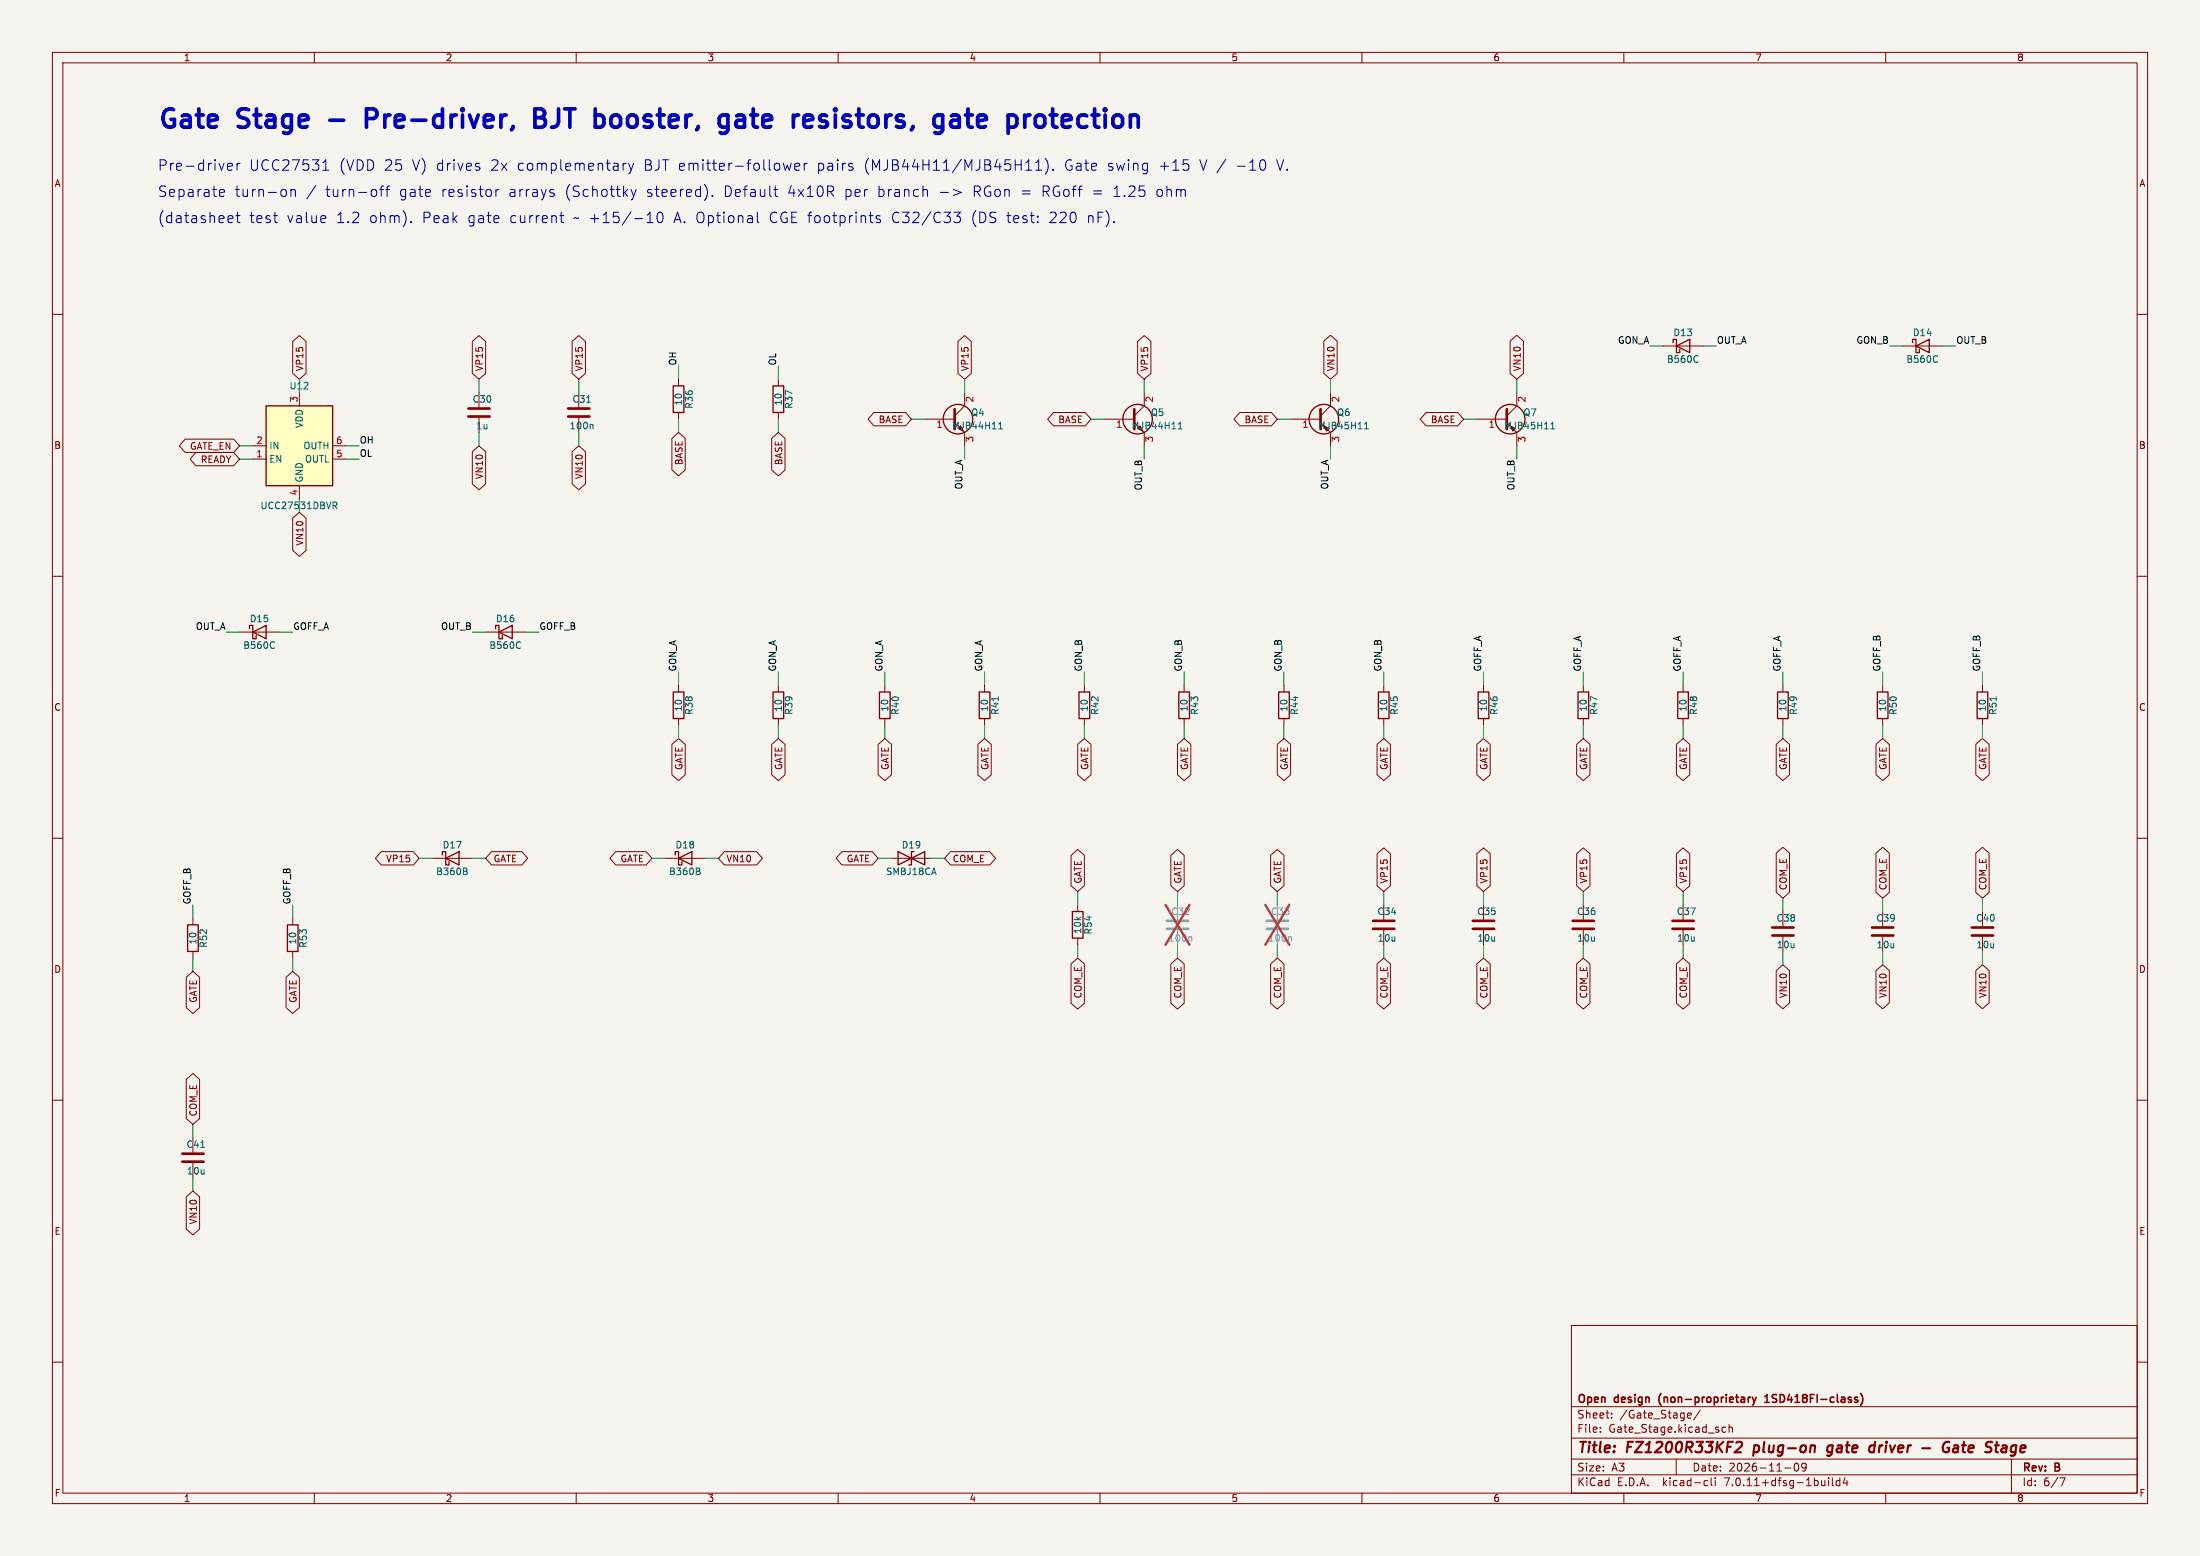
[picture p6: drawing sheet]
<svg xmlns="http://www.w3.org/2000/svg" width="420mm" height="297mm" viewBox="0 0 420 297" stroke-linecap="round" stroke-linejoin="round" font-family="sans-serif">
<path d="M0 0h420v297h-420z" fill="#f5f4ef" stroke="#f5f4ef" stroke-width=".19"/>
<g fill="none" stroke="#840000" stroke-width=".19">
<path d="M10 10h400v277h-400zM12 12h396v273h-396zM60 10v2M110 10v2M160 10v2M210 10v2M260 10v2M310 10v2M360 10v2M10 60h2M408 60h2M55.9 65.2l1.2-1.1 1.3 1.1v6.1l-1.3 1.1-1.2-1.1z"/>
<path d="M57.1 74.9v2.6M90.2 65.2l1.2-1.1 1.3 1.1v6.1l-1.3 1.1-1.2-1.1zM91.4 74.9v2.8M91.4 79.8v2.8M109.2 65.2l1.3-1.1 1.3 1.1v6.1l-1.3 1.1-1.3-1.1zM110.5 74.9v2.8M110.5 79.8v2.8M129.5 72.4v1.3M129.5 78.7v1.3M148.6 72.4v1.3M148.6 78.7v1.3M166.8 78.7h6.1l1.1 1.3-1.1 1.3h-6.1l-1.1-1.3z"/>
<path d="M182.9 65.2l1.2-1.1 1.3 1.1v6.1l-1.3 1.1-1.2-1.1zM184.1 74.9v2.6l-1.9 1.9M201.1 78.7h6.1l1.1 1.3-1.1 1.3h-6.1l-1.1-1.3zM217.2 65.2l1.2-1.1 1.3 1.1v6.1l-1.3 1.1-1.2-1.1zM218.4 74.9v2.6l-1.9 1.9M236.7 78.7h6l1.1 1.3-1.1 1.3h-6l-1.1-1.3zM252.7 65.1l1.3-1.1 1.3 1.1v6.2l-1.3 1.1-1.3-1.1zM254 74.9v2.6l-1.9 1.9M272.2 78.7h6.1l1.1 1.3-1.1 1.3h-6.1l-1.1-1.3zM288.3 65.1l1.3-1.1 1.2 1.1v6.2l-1.2 1.1-1.3-1.1zM289.6 74.9v2.6l-1.9 1.9M317.5 66h7.6"/>
<path d="M363.2 66h7.6M35.4 83.8h9.2l1.1 1.3-1.1 1.3h-9.2l-1.2-1.3zM37.4 86.4h7.2l1.1 1.2-1.1 1.3h-7.2l-1.1-1.3zM48.3 87.6h2.5M48.3 85.1h2.5M55.9 98.9l1.2-1.1 1.3 1.1v6.2l-1.3 1.1-1.2-1.1zM57.1 92.7v2.6M63.5 87.6h2.5M63.5 85.1h2.5M90.2 86.2l1.2-1.1 1.3 1.1v6.2l-1.3 1.1-1.2-1.1zM109.2 86.2l1.3-1.1 1.3 1.1v6.2l-1.3 1.1-1.3-1.1zM128.3 83.7l1.2-1.1 1.3 1.1v6l-1.3 1.1-1.2-1.1z"/>
<path d="M147.3 83.7l1.3-1.1 1.3 1.1v6l-1.3 1.1-1.3-1.1zM176.5 80h5.7M184.1 82.6v2.5M210.8 80h5.7M218.4 82.6v2.5M246.4 80h5.7M254 82.6v2.5M281.9 80h5.8M289.6 82.6v2.5M10 110h2M408 110h2M45.7 120.7h7.6"/>
<path d="M92.7 120.7h7.6M129.5 130.8v1.3M129.5 137.2v1.2M148.6 130.8v1.3M148.6 137.2v1.2M168.9 130.8v1.3M168.9 137.2v1.2M188 130.8v1.3M188 137.2v1.2M207 130.8v1.3M207 137.2v1.2M226.1 130.8v1.3"/>
<path d="M226.1 137.2v1.2M245.1 130.8v1.3M245.1 137.2v1.2M264.2 130.8v1.3M264.2 137.2v1.2M283.2 130.8v1.3M283.2 137.2v1.2M302.3 130.8v1.3M302.3 137.2v1.2M321.3 130.8v1.3M321.3 137.2v1.2M340.4 130.8v1.3"/>
<path d="M340.4 137.2v1.2M359.4 130.8v1.3M359.4 137.2v1.2M378.5 130.8v1.3M378.5 137.2v1.2M10 160h2M128.3 142.1l1.2-1.1 1.3 1.1v5.8l-1.3 1.1-1.2-1.1zM147.3 142.1l1.3-1.1 1.3 1.1v5.8l-1.3 1.1-1.3-1.1zM167.6 142.1l1.3-1.1 1.3 1.1v5.8l-1.3 1.1-1.3-1.1zM186.7 142.1l1.3-1.1 1.2 1.1v5.8l-1.2 1.1-1.3-1.1zM205.7 142.1l1.3-1.1 1.3 1.1v5.8l-1.3 1.1-1.3-1.1zM224.8 142.1l1.3-1.1 1.2 1.1v5.8l-1.2 1.1-1.3-1.1z"/>
<path d="M243.8 142.1l1.3-1.1 1.3 1.1v5.8l-1.3 1.1-1.3-1.1zM262.9 142.1l1.3-1.1 1.2 1.1v5.8l-1.2 1.1-1.3-1.1zM281.9 142.1l1.3-1.1 1.3 1.1v5.8l-1.3 1.1-1.3-1.1zM301 142.1l1.3-1.1 1.2 1.1v5.8l-1.2 1.1-1.3-1.1zM320 142.1l1.3-1.1 1.3 1.1v5.8l-1.3 1.1-1.3-1.1zM339.1 142.1l1.3-1.1 1.2 1.1v5.8l-1.2 1.1-1.3-1.1zM358.1 142.1l1.3-1.1 1.3 1.1v5.8l-1.3 1.1-1.3-1.1zM377.2 142.1l1.3-1.1 1.2 1.1v5.8l-1.2 1.1-1.3-1.1zM408 160h2M36.8 175.3v1.2M55.9 175.3v1.2M72.8 162.6h6.1l1.1 1.2-1.1 1.3h-6.1l-1.1-1.3z"/>
<path d="M82.5 163.8h7.7M93.8 162.6h5.8l1.1 1.2-1.1 1.3h-5.8l-1.1-1.3zM117.5 162.6h5.8l1.2 1.2-1.2 1.3h-5.8l-1.1-1.3zM127 163.8h7.6M138.3 162.6h6.1l1.2 1.2-1.2 1.3h-6.1l-1.1-1.3zM160.7 162.6h5.8l1.1 1.2-1.1 1.3h-5.8l-1.1-1.3zM170.2 163.8h7.6M181.5 162.6h7.5l1.1 1.2-1.1 1.3h-7.5l-1.2-1.3zM204.5 163.3l1.2-1.2 1.3 1.2v5.8l-1.3 1.1-1.2-1.1zM205.7 172.7v1.3M205.7 179.1v1.2M223.5 163.3l1.3-1.2 1.3 1.2v5.8l-1.3 1.1-1.3-1.1z"/>
<path d="M242.6 163.3l1.2-1.2 1.3 1.2v5.8l-1.3 1.1-1.2-1.1zM262.9 163l1.3-1.2 1.2 1.2v6.1l-1.2 1.1-1.3-1.1zM264.2 172.7v2.8M264.2 177.5v2.8M281.9 163l1.3-1.2 1.3 1.2v6.1l-1.3 1.1-1.3-1.1zM283.2 172.7v2.8M283.2 177.5v2.8M301 163l1.3-1.2 1.2 1.2v6.1l-1.2 1.1-1.3-1.1zM302.3 172.7v2.8M302.3 177.5v2.8M320 163l1.3-1.2 1.3 1.2v6.1l-1.3 1.1-1.3-1.1zM321.3 172.7v2.8"/>
<path d="M321.3 177.5v2.8M339.1 162.8l1.3-1.1 1.2 1.1v7.5l-1.2 1.2-1.3-1.2zM340.4 174v2.8M340.4 178.8v2.8M358.1 162.8l1.3-1.1 1.3 1.1v7.5l-1.3 1.2-1.3-1.2zM359.4 174v2.8M359.4 178.8v2.8M377.2 162.8l1.3-1.1 1.2 1.1v7.5l-1.2 1.2-1.3-1.2zM378.5 174v2.8M378.5 178.8v2.8M35.6 186.5l1.2-1.1 1.3 1.1v5.8l-1.3 1.2-1.2-1.2zM36.8 181.6v1.3"/>
<path d="M54.6 186.5l1.3-1.1 1.3 1.1v5.8l-1.3 1.2-1.3-1.2zM55.9 181.6v1.3M204.5 184l1.2-1.1 1.3 1.1v7.5l-1.3 1.1-1.2-1.1zM223.5 184l1.3-1.1 1.3 1.1v7.5l-1.3 1.1-1.3-1.1zM242.6 184l1.2-1.1 1.3 1.1v7.5l-1.3 1.1-1.2-1.1zM262.9 184l1.3-1.1 1.2 1.1v7.5l-1.2 1.1-1.3-1.1zM281.9 184l1.3-1.1 1.3 1.1v7.5l-1.3 1.1-1.3-1.1zM301 184l1.3-1.1 1.2 1.1v7.5l-1.2 1.1-1.3-1.1zM320 184l1.3-1.1 1.3 1.1v7.5l-1.3 1.1-1.3-1.1zM339.1 185.3l1.3-1.1 1.2 1.1v6.1l-1.2 1.1-1.3-1.1zM358.1 185.3l1.3-1.1 1.3 1.1v6.1l-1.3 1.1-1.3-1.1zM377.2 185.3l1.3-1.1 1.2 1.1v6.1l-1.2 1.1-1.3-1.1z"/>
<path d="M10 210h2M35.6 206l1.2-1.1 1.3 1.1v7.5l-1.3 1.1-1.2-1.1zM36.8 217.2v2.8M408 210h2M35.6 228.4l1.2-1.1 1.3 1.1v6.2l-1.3 1.1-1.2-1.1zM36.8 222v2.8M10 260h2M300 253h108v32h-108zM408 260h2M300 278.5h108M300 274.5h108M300 268.5h108"/>
<path d="M305.5 273.2v.2M305.5 272.5v.1M307.7 270.5v.2M307.7 269.8v.1M320 278.5v3M322.2 270.6h.6M322.2 269.8l.5-.1 .2 .3-.7 .2M324.6 269.1l-1.3 1.9M329.4 272.5l-.4-.1-.3 .3 .2 .6h.5M330.1 272.5l.2-.1 .4 .1v.9M330.1 271.9v1.5M342.7 279.4a.81 .81 0 0 0 .3 1.4l.2-.2 .2-.4-.2-.8"/>
<path d="M344 279.4l-.1 .5 .2 .2 .4 .1 .3-.3M344.7 279.4a.99 .99 0 0 1-.3 1.4h-.3M384 278.5v6.5M60 285v2M110 285v2M160 285v2M210 285v2M260 285v2M300 281.5h108M310 285v2M325.6 282.6l.4 .1M326 283.5l-.4 .1"/>
<path d="M326.7 282.1v1.3l.2 .2M327.4 282.1v.1M327.4 282.6v1M340.7 280.2h1.2M349.1 282.1v.1M349.1 282.6v1M349.8 282.1v1.3l.2 .2M351.2 282.7l-.4-.1-.3 .3 .2 .6h.5M351.2 282.1v1.5M352.2 282l-.3 1.1h.9M352.6 282.6v1M360 285v2"/>
<path d="M393.2 282.1h1l-.6 1.5"/>
</g>
<g fill="none" stroke="#840000" stroke-width=".4">
<path d="M331.6 275.3l.7-.1 .2 .2 .1 .4-.2 .3-1.3 1.1h1.3M334.9 275.9l-.2 2M349.7 277.5a.6 .6 0 0 1-.9 .3M349.7 275.9a.66 .66 0 0 0-.8 .4l-.1 .5 .2 .3h.7M357.3 275.9l.6 .1M357.7 277.1l-.6 .1M358 275.2l-.3 2M367 276.4h1.5M372.1 275.3a.86 .86 0 0 0-1.2 .8M373 276h.8l-.1 1.2M373.8 276.3l-.7 .1a.4 .4 0 0 0-.3 .4 .4 .4 0 0 0 .2 .4l.7-.1M382.1 277.1h.9"/>
<path d="M382.3 276h.7v1.2M383.1 276.3l-.9 .2"/>
</g>
<path d="M334.5 266.7l.4 1M334.9 267.7l-.4 .5M335.3 266.7l-.4 1M336.9 267.7h.9M336.9 266.6l.4-.4v1.5M355.2 266a1.72 1.72 0 0 1 0 2.3" fill="none" stroke="#840000" stroke-width=".3"/>
<g fill="none" stroke="#840000" stroke-width=".25">
<path d="M50.8 77.5h12.7v15.2h-12.7zM128.5 73.7h2.1v5h-2.1zM147.6 73.7h2v5h-2zM319.4 65.4v-.6h.6v2.5h.7v-.6M320 66l2.6-1.2v2.5zM365.1 65.4v-.6h.7v2.5h.6v-.6M365.8 66l2.5-1.2v2.5zM47.6 120v-.6h.7v2.5h.6v-.6M48.3 120.7l2.5-1.3v2.5zM94.6 120v-.6h.6v2.5h.7v-.6M95.2 120.7l2.6-1.3v2.5zM128.5 132.1h2.1v5.1h-2.1z"/>
<path d="M147.6 132.1h2v5.1h-2zM167.9 132.1h2v5.1h-2zM186.9 132.1h2.1v5.1h-2.1zM206 132.1h2v5.1h-2zM225 132.1h2.1v5.1h-2.1zM244.1 132.1h2v5.1h-2zM263.1 132.1h2.1v5.1h-2.1zM282.2 132.1h2v5.1h-2zM301.2 132.1h2.1v5.1h-2.1zM320.3 132.1h2v5.1h-2zM339.3 132.1h2.1v5.1h-2.1zM358.4 132.1h2v5.1h-2z"/>
<path d="M377.4 132.1h2.1v5.1h-2.1zM35.8 176.5h2v5.1h-2zM54.9 176.5h2v5.1h-2zM84.5 163.2v-.6h.6v2.5h.6v-.6M85.1 163.8l2.5-1.2v2.5zM128.9 163.2v-.6h.6v2.5h.7v-.6M129.5 163.8l2.6-1.2v2.5zM171.4 162.6v2.5l5.1-2.5v2.5zM174.5 162.6h-.5v2.5h-.5M204.7 174h2.1v5.1h-2.1z"/>
<circle cx="182.9" cy="80" r="2.82"/>
<circle cx="217.2" cy="80" r="2.82"/>
<circle cx="252.7" cy="80" r="2.82"/>
<circle cx="288.3" cy="80" r="2.82"/>
</g>
<g fill="none" stroke="#840000" stroke-width=".51">
<path d="M89.4 79.5h4.1M89.4 78h4.1M108.5 79.5h4M108.5 78h4M182.2 78.1v3.8M216.5 78.1v3.8M252.1 78.1v3.8M287.7 78.1v3.8M262.1 177.3h4.1M262.1 175.8h4.1M281.2 177.3h4M281.2 175.8h4"/>
<path d="M300.2 177.3h4.1M300.2 175.8h4.1M319.3 177.3h4M319.3 175.8h4M338.3 178.6h4.1M338.3 177h4.1M357.4 178.6h4M357.4 177h4M376.4 178.6h4.1M376.4 177h4.1M34.8 221.7h4.1M34.8 220.2h4.1"/>
</g>
<path d="M222.8 177.3h4M222.8 175.8h4M241.8 177.3h4.1M241.8 175.8h4.1" fill="none" stroke="#9c9b98" stroke-width=".51"/>
<path d="M224.8 172.7v2.8M224.8 177.5v2.8M243.8 172.7v2.8M243.8 177.5v2.8" fill="none" stroke="#9c9b98" stroke-width=".19"/>
<path d="M227.3 178.8l.2 .2v.6M246.4 178.8l.2 .2v.6" fill="none" stroke="#939391" stroke-width=".19"/>
<path d="M222.5 172.7l4.6 7.6M227.1 172.7l-4.6 7.6M241.6 172.7l4.5 7.6M246.1 172.7l-4.5 7.6" fill="none" stroke="#eb3a3d" stroke-width=".46"/>
<g fill="none" stroke="#006464" stroke-width=".19">
<path d="M112 76.8h.7M323.9 67.9l.3 .1M324.2 69l-.3 .2M369.6 67.9l.3 .1M369.9 69l-.3 .2M63.6 95.8h.5l.2 .3-.1 .3-.6 .1M63.9 96.5l.4 .6M113 81l.2 .2v.7M190.7 81.9h.7M190.7 81l.3-.4v1.3M224.9 81.9h.8M224.9 81l.4-.4v1.3"/>
<path d="M260.5 81.9h.7M260.5 81l.4-.4v1.3M296.1 81.9h.7M296.1 81l.3-.4v1.3M52.1 122.5l.3 .1M52.4 123.6l-.3 .2M99.1 122.5l.3 .1M99.4 123.6l-.3 .2M190.6 133v.7M381.1 133v.7M88.9 166.3l.3 .2-.1 .3-.1 .1M89 165.7l.1 .2-.1 .3"/>
<path d="M133.3 166.3l.4 .2-.1 .3-.2 .1M133.5 165.7l.1 .2-.1 .3M38.3 219h.8"/>
</g>
<path d="M50.8 77.5h12.7v15.2h-12.7z" fill="#ffffc2" stroke="#ffffc2" stroke-width=".19"/>
<g fill="none" stroke="#0000c2" stroke-width=".7">
<path d="M71.6 21l-.3-.2h-1.3v3.5M71.6 22.5l-.3 .1h-1.3M102.1 20.8h1.2a.85 .85 0 0 1 .7 .8 .85 .85 0 0 1-.7 .9 .93 .93 0 0 1 .9 .8 .93 .93 0 0 1-.7 1h-1.4zM102.1 22.5h1.2M117 24.1l.3 .2h.5l.3-.2M117 22.1l.3-.1h.5l.3 .1M140.6 22.1l.4-.1h.6l.4 .1 .1 .4v1.8M142.1 22.8l-.3 .2h-.8a.69 .69 0 0 0-.6 .6 .69 .69 0 0 0 .6 .7h.8l.3-.2M157.8 22.1l-.3-.1h-.5l-.4 .1-.1 .4 .1 .5 1.2 .3 .2 .3-.2 .5-.3 .2h-.7l-.3-.2M184.3 22h1.3M184.8 20.8v3l.2 .3 .6 .2M187.1 22l-.3 .1-.2 .4v1.3l.2 .3 .3 .2"/>
<path d="M188.3 22.8l-1.7 .3M200.5 22h1.3M201 20.8v3l.1 .3 .7 .2"/>
</g>
<g fill="none" stroke="#0000c2" stroke-width=".19">
<path d="M42 37.4l.2 .1 .6-.1M42 36.3l.6-.1 .2 .1 .1 .3-1 .2M43.4 31.8l1-.2-.1-.3-.6-.1-.3 .3 .1 .9h.8M45.2 31.2v1.3M45.8 31.2l-.4 .1-.2 .2M54.3 36.2l.4 .3v.6l-.4 .4M55.5 36.4a.5 .5 0 0 1 .9 0v1.1M55.5 36.2v1.3M60.3 35.4l-1.7 2.6M61.6 32.5h1.2M61.6 31.1l.6-.6v2M71.8 36.4v.9"/>
<path d="M72.5 36.2h.7M73.2 35.5l-.3 .1-.1 .2v1.7M73.6 36.2h.8M74.4 35.5l-.4 .1-.1 .2v1.7M94.7 36.2v1.3M95.2 36.2l-.3 .1-.2 .2M105.7 36.9v.5M119 31.2v1.3M119.5 31.2l-.4 .1-.1 .2M120 31.2l.5 1.3M120.5 36.2l.5 1.3M120.5 32.5l-.2 .5-.3 .2"/>
<path d="M121 37.5l-.2 .5-.3 .2M121 31.2l-.5 1.3M121.4 36.2l-.4 1.3M136 37.3v.2M147.7 36.2h.8M148.1 37.4l.4 .1M149.5 31.2l.4 1.3 .4-1 .4 1 .4-1.3M151.7 31.8l1-.2-.1-.3-.6-.1-.3 .3 .1 .9h.8M153.5 31.2v1.3M154.1 31.2l-.4 .1-.2 .2M179.5 36.7h1.6M182 36.2l1.5 .5-1.5 .6"/>
<path d="M197.7 32.5h1.2M197.7 31.1l.6-.6v2M199.5 30.2a2.29 2.29 0 0 1 0 3.1M201.1 32.3v.2M241.4 30.7a1.68 1.68 0 0 1 0 1.6M43.8 41.2l.6 .1 .1 .3-1 .2M44.4 42.4l-.6 .1M45.1 41.2h.7M45.3 40.5v1.7l.1 .2 .4 .1M52.2 41.2h.8M52.8 42.5h.2M78.5 42.3l.1 .1-.1 .1"/>
<path d="M78.5 42.3v.2M106.9 41.2h.7M107.1 40.5v1.7l.1 .2 .4 .1M123.5 42.5h1.2M123.5 41.1l.6-.6v2M125.7 40.6a.48 .48 0 0 1 .8 .3 1.03 1.03 0 0 1-.6 1.6 1.33 1.33 0 0 1-.2-1.9zM144.6 40.5v1.7l.3 .3M168 41.3l-.5-.1-.3 .3 .1 .2 .7 .2v.5h-.8M182.1 40.5h1.2l-.6 .8a.54 .54 0 0 1 .6 .3v.5l-.2 .3-.7 .1"/>
</g>
<g fill="none" stroke="#009600" stroke-width=".19">
<path d="M57.1 72.4v2.5M91.4 72.4v2.5M110.5 72.4v2.5M129.5 69.9v2.5M148.6 69.9v2.5M184.1 72.4v2.5M218.4 72.4v2.5M254 72.4v2.5M289.6 72.4v2.5M315 66h2.5M325.1 66h2.6M360.7 66h2.5"/>
<path d="M370.8 66h2.6M45.7 85.1h2.6M45.7 87.6h2.6M57.1 95.3v2.5M66 85.1h2.6M66 87.6h2.6M91.4 82.6v2.5M110.5 82.6v2.5M129.5 80v2.6M148.6 80v2.6M174 80h2.5M184.1 85.1v2.5"/>
<path d="M208.3 80h2.5M218.4 85.1v2.5M243.8 80h2.6M254 85.1v2.5M279.4 80h2.5M289.6 85.1v2.5M43.2 120.7h2.5M53.3 120.7h2.6M90.2 120.7h2.5M100.3 120.7h2.6M129.5 128.3v2.5M129.5 138.4v2.6"/>
<path d="M148.6 128.3v2.5M148.6 138.4v2.6M168.9 128.3v2.5M168.9 138.4v2.6M188 128.3v2.5M188 138.4v2.6M207 128.3v2.5M207 138.4v2.6M226.1 128.3v2.5M226.1 138.4v2.6M245.1 128.3v2.5M245.1 138.4v2.6"/>
<path d="M264.2 128.3v2.5M264.2 138.4v2.6M283.2 128.3v2.5M283.2 138.4v2.6M302.3 128.3v2.5M302.3 138.4v2.6M321.3 128.3v2.5M321.3 138.4v2.6M340.4 128.3v2.5M340.4 138.4v2.6M359.4 128.3v2.5M359.4 138.4v2.6"/>
<path d="M378.5 128.3v2.5M378.5 138.4v2.6M36.8 172.7v2.6M55.9 172.7v2.6M80 163.8h2.5M90.2 163.8h2.5M124.5 163.8h2.5M134.6 163.8h2.6M167.6 163.8h2.6M177.8 163.8h2.5M205.7 170.2v2.5M224.8 170.2v2.5"/>
<path d="M243.8 170.2v2.5M264.2 170.2v2.5M283.2 170.2v2.5M302.3 170.2v2.5M321.3 170.2v2.5M340.4 171.5v2.5M359.4 171.5v2.5M378.5 171.5v2.5M36.8 182.9v2.5M55.9 182.9v2.5M205.7 180.3v2.6M224.8 180.3v2.6"/>
<path d="M243.8 180.3v2.6M264.2 180.3v2.6M283.2 180.3v2.6M302.3 180.3v2.6M321.3 180.3v2.6M340.4 181.6v2.6M359.4 181.6v2.6M378.5 181.6v2.6M36.8 214.6v2.6M36.8 224.8v2.5"/>
</g>
<g font-size="4.9" fill="#0000c2">
<text x="30" y="24.7">Gate</text>
<text x="45.7" y="24.7">Stage</text>
<text x="64.5" y="24.7">-</text>
<text x="72.9" y="24.7">Pre-driver,</text>
<text x="106.4" y="24.7">BJT</text>
<text x="119.3" y="24.7">booster,</text>
<text x="144.6" y="24.7">gate</text>
<text x="160" y="24.7">resistors,</text>
<text x="188.4" y="24.7">gate</text>
<text x="203.8" y="24.7">protection</text>
</g>
<g font-size="2.8" fill="#0000c2">
<text x="30" y="32.8">Pre-driver</text>
<text x="47.5" y="32.8">UCC27531</text>
<text x="64.7" y="32.8">(VDD 25</text>
<text x="78.7" y="32.8">V) drives</text>
<text x="93.8" y="32.8">2x</text>
<text x="98.9" y="32.8">complementary</text>
<text x="123.1" y="32.8">BJT emitter-follower</text>
<text x="156.3" y="32.8">pairs</text>
<text x="165.3" y="32.8">(MJB44H11/MJB45H11).</text>
<text x="203.6" y="32.8">Gate</text>
<text x="211.9" y="32.8">swing</text>
<text x="221.8" y="32.8">+15</text>
<text x="229.6" y="32.8">V /</text>
<text x="236.6" y="32.8">-10</text>
<text x="244.5" y="32.8">V.</text>
<text x="30" y="37.7">Separate</text>
<text x="44.7" y="37.7">turn-on</text>
<text x="62.1" y="37.7">turn-off</text>
<text x="76.2" y="37.7">gate</text>
<text x="84.3" y="37.7">resistor</text>
<text x="97.2" y="37.7">arrays</text>
<text x="108" y="37.7">(Schottky</text>
<text x="123.6" y="37.7">steered).</text>
<text x="138.4" y="37.7">Default</text>
<text x="150.7" y="37.7">4x10R</text>
<text x="161.6" y="37.7">per</text>
<text x="167.9" y="37.7">branch</text>
<text x="186.2" y="37.7">RGon =</text>
<text x="199.5" y="37.7">RGoff</text>
<text x="209.2" y="37.7">=</text>
<text x="213.2" y="37.7">1.25</text>
<text x="221.5" y="37.7">ohm</text>
<text x="30" y="42.8">(datasheet</text>
<text x="47.5" y="42.8">test</text>
<text x="54.7" y="42.8">value</text>
<text x="64.2" y="42.8">1.2</text>
<text x="70.5" y="42.8">ohm).</text>
<text x="80.7" y="42.8">Peak</text>
<text x="89.4" y="42.8">gate</text>
<text x="97.4" y="42.8">current</text>
<text x="109.7" y="42.8">~ +15/-10</text>
<text x="129" y="42.8">A. Optional</text>
<text x="147.3" y="42.8">CGE footprints</text>
<text x="170.7" y="42.8">C32/C33</text>
<text x="186" y="42.8">(DS</text>
<text x="192.8" y="42.8">test:</text>
<text x="201" y="42.8">220</text>
<text x="208.3" y="42.8">nF).</text>
</g>
<g font-size="2.8" fill="#840000">
<text x="301" y="277.9">Title:</text>
<text x="310.6" y="277.9">FZ1200R33KF2</text>
<text x="335.6" y="277.9">plug-on</text>
<text x="350.5" y="277.9">gate</text>
<text x="359.3" y="277.9">driver</text>
<text x="370.1" y="277.9">-</text>
<text x="374.9" y="277.9">Gate</text>
<text x="383.9" y="277.9">Stage</text>
</g>
<g font-size="2.1" fill="#840000">
<text x="301" y="268.2">Open</text>
<text x="308.3" y="268.2">design</text>
<text x="317.3" y="268.2">(non-proprietary</text>
<text x="338.2" y="268.2">1SD418FI-class)</text>
<text x="301" y="273.7">File:</text>
<text x="301" y="271">Sheet:</text>
<text x="307.1" y="273.7">Gate_Stage.kicad_sch</text>
<text x="309.2" y="271">/Gate_Stage/</text>
<text x="301" y="281.1">Size:</text>
<text x="307.6" y="281.1">A3</text>
<text x="323" y="281.1">Date:</text>
<text x="330" y="281.1">2026-11-09</text>
<text x="386" y="281.3">Rev:</text>
<text x="392.4" y="281.3">B</text>
<text x="301" y="283.9">KiCad</text>
<text x="308.7" y="283.9">E.D.A.</text>
<text x="317.6" y="283.9">kicad-cli</text>
<text x="329.5" y="283.9">7.0.11+dfsg-1build4</text>
<text x="386" y="283.9">Id:</text>
<text x="390.1" y="283.9">6/7</text>
</g>
<g font-size="1.8" fill="#840000">
<text x="35" y="11.9">1</text>
<text x="85" y="11.9">2</text>
<text x="135" y="11.9">3</text>
<text x="185" y="11.9">4</text>
<text x="235" y="11.9">5</text>
<text x="285" y="11.9">6</text>
<text x="335" y="11.9">7</text>
<text x="385" y="11.9">8</text>
<text x="10.3" y="35.9">A</text>
<text x="408.3" y="35.9">A</text>
<text x="58.1" y="71" transform="rotate(-90 58.1 71)">VP15</text>
<text x="92.4" y="71" transform="rotate(-90 92.4 71)">VP15</text>
<text x="111.4" y="71" transform="rotate(-90 111.4 71)">VP15</text>
<text x="185.1" y="71" transform="rotate(-90 185.1 71)">VP15</text>
<text x="219.4" y="71" transform="rotate(-90 219.4 71)">VP15</text>
<text x="255" y="71" transform="rotate(-90 255 71)">VN10</text>
<text x="290.5" y="71" transform="rotate(-90 290.5 71)">VN10</text>
<text x="167.6" y="81">BASE</text>
<text x="201.9" y="81">BASE</text>
<text x="237.5" y="81">BASE</text>
<text x="273" y="81">BASE</text>
<text x="10.3" y="85.9">B</text>
<text x="36.2" y="86">GATE_EN</text>
<text x="38.2" y="88.6">READY</text>
<text x="130.5" y="88.9" transform="rotate(-90 130.5 88.9)">BASE</text>
<text x="149.5" y="88.9" transform="rotate(-90 149.5 88.9)">BASE</text>
<text x="408.2" y="85.9">B</text>
<text x="92.4" y="91.6" transform="rotate(-90 92.4 91.6)">VN10</text>
<text x="111.4" y="91.6" transform="rotate(-90 111.4 91.6)">VN10</text>
<text x="58.1" y="104.3" transform="rotate(-90 58.1 104.3)">VN10</text>
<text x="10.3" y="135.9">C</text>
<text x="408.2" y="135.9">C</text>
<text x="130.5" y="147.1" transform="rotate(-90 130.5 147.1)">GATE</text>
<text x="149.5" y="147.1" transform="rotate(-90 149.5 147.1)">GATE</text>
<text x="169.9" y="147.1" transform="rotate(-90 169.9 147.1)">GATE</text>
<text x="188.9" y="147.1" transform="rotate(-90 188.9 147.1)">GATE</text>
<text x="208" y="147.1" transform="rotate(-90 208 147.1)">GATE</text>
<text x="227" y="147.1" transform="rotate(-90 227 147.1)">GATE</text>
<text x="246.1" y="147.1" transform="rotate(-90 246.1 147.1)">GATE</text>
<text x="265.1" y="147.1" transform="rotate(-90 265.1 147.1)">GATE</text>
<text x="284.2" y="147.1" transform="rotate(-90 284.2 147.1)">GATE</text>
<text x="303.2" y="147.1" transform="rotate(-90 303.2 147.1)">GATE</text>
<text x="322.3" y="147.1" transform="rotate(-90 322.3 147.1)">GATE</text>
<text x="341.3" y="147.1" transform="rotate(-90 341.3 147.1)">GATE</text>
<text x="360.4" y="147.1" transform="rotate(-90 360.4 147.1)">GATE</text>
<text x="379.4" y="147.1" transform="rotate(-90 379.4 147.1)">GATE</text>
<text x="73.6" y="164.8">VP15</text>
<text x="94.1" y="164.8">GATE</text>
<text x="118.4" y="164.8">GATE</text>
<text x="138.6" y="164.8">VN10</text>
<text x="161.5" y="164.8">GATE</text>
<text x="181.8" y="164.8">COM_E</text>
<text x="206.7" y="168.8" transform="rotate(-90 206.7 168.8)">GATE</text>
<text x="225.7" y="168.8" transform="rotate(-90 225.7 168.8)">GATE</text>
<text x="244.8" y="168.8" transform="rotate(-90 244.8 168.8)">GATE</text>
<text x="265.1" y="168.8" transform="rotate(-90 265.1 168.8)">VP15</text>
<text x="284.2" y="168.8" transform="rotate(-90 284.2 168.8)">VP15</text>
<text x="303.2" y="168.8" transform="rotate(-90 303.2 168.8)">VP15</text>
<text x="322.3" y="168.8" transform="rotate(-90 322.3 168.8)">VP15</text>
<text x="341.3" y="170" transform="rotate(-90 341.3 170)">COM_E</text>
<text x="360.4" y="170" transform="rotate(-90 360.4 170)">COM_E</text>
<text x="379.4" y="170" transform="rotate(-90 379.4 170)">COM_E</text>
<text x="10.3" y="185.9">D</text>
<text x="408.2" y="185.9">D</text>
<text x="37.8" y="191.5" transform="rotate(-90 37.8 191.5)">GATE</text>
<text x="56.8" y="191.5" transform="rotate(-90 56.8 191.5)">GATE</text>
<text x="206.7" y="190.7" transform="rotate(-90 206.7 190.7)">COM_E</text>
<text x="225.7" y="190.7" transform="rotate(-90 225.7 190.7)">COM_E</text>
<text x="244.8" y="190.7" transform="rotate(-90 244.8 190.7)">COM_E</text>
<text x="265.1" y="190.7" transform="rotate(-90 265.1 190.7)">COM_E</text>
<text x="284.2" y="190.7" transform="rotate(-90 284.2 190.7)">COM_E</text>
<text x="303.2" y="190.7" transform="rotate(-90 303.2 190.7)">COM_E</text>
<text x="322.3" y="190.7" transform="rotate(-90 322.3 190.7)">COM_E</text>
<text x="341.3" y="190.6" transform="rotate(-90 341.3 190.6)">VN10</text>
<text x="360.4" y="190.6" transform="rotate(-90 360.4 190.6)">VN10</text>
<text x="379.4" y="190.6" transform="rotate(-90 379.4 190.6)">VN10</text>
<text x="37.8" y="213.2" transform="rotate(-90 37.8 213.2)">COM_E</text>
<text x="37.8" y="233.8" transform="rotate(-90 37.8 233.8)">VN10</text>
<text x="10.3" y="235.9">E</text>
<text x="408.3" y="235.9">E</text>
<text x="10.3" y="285.9">F</text>
<text x="35" y="286.9">1</text>
<text x="85" y="286.9">2</text>
<text x="135" y="286.9">3</text>
<text x="185" y="286.9">4</text>
<text x="235" y="286.9">5</text>
<text x="285" y="286.9">6</text>
<text x="335" y="286.9">7</text>
<text x="385" y="286.9">8</text>
<text x="408.3" y="285.9">F</text>
</g>
<g font-size="1.8" fill="#0f0f0f">
<text x="308.8" y="65.7">GON_A</text>
<text x="327.7" y="65.7">OUT_A</text>
<text x="354.3" y="65.7">GON_B</text>
<text x="373.4" y="65.7">OUT_B</text>
<text x="129.2" y="69.8" transform="rotate(-90 129.2 69.8)">OH</text>
<text x="148.2" y="69.8" transform="rotate(-90 148.2 69.8)">OL</text>
<text x="68.6" y="84.7">OH</text>
<text x="68.6" y="87.3">OL</text>
<text x="183.8" y="93.5" transform="rotate(-90 183.8 93.5)">OUT_A</text>
<text x="218.1" y="93.7" transform="rotate(-90 218.1 93.7)">OUT_B</text>
<text x="253.7" y="93.5" transform="rotate(-90 253.7 93.5)">OUT_A</text>
<text x="289.2" y="93.7" transform="rotate(-90 289.2 93.7)">OUT_B</text>
<text x="37.3" y="120.3">OUT_A</text>
<text x="55.9" y="120.3">GOFF_A</text>
<text x="84.1" y="120.3">OUT_B</text>
<text x="102.9" y="120.3">GOFF_B</text>
<text x="129.2" y="128.3" transform="rotate(-90 129.2 128.3)">GON_A</text>
<text x="148.2" y="128.3" transform="rotate(-90 148.2 128.3)">GON_A</text>
<text x="168.6" y="128.3" transform="rotate(-90 168.6 128.3)">GON_A</text>
<text x="187.6" y="128.3" transform="rotate(-90 187.6 128.3)">GON_A</text>
<text x="206.7" y="128.3" transform="rotate(-90 206.7 128.3)">GON_B</text>
<text x="225.7" y="128.3" transform="rotate(-90 225.7 128.3)">GON_B</text>
<text x="244.8" y="128.3" transform="rotate(-90 244.8 128.3)">GON_B</text>
<text x="263.8" y="128.3" transform="rotate(-90 263.8 128.3)">GON_B</text>
<text x="282.9" y="128.3" transform="rotate(-90 282.9 128.3)">GOFF_A</text>
<text x="301.9" y="128.3" transform="rotate(-90 301.9 128.3)">GOFF_A</text>
<text x="321" y="128.3" transform="rotate(-90 321 128.3)">GOFF_A</text>
<text x="340" y="128.3" transform="rotate(-90 340 128.3)">GOFF_A</text>
<text x="359.1" y="128.3" transform="rotate(-90 359.1 128.3)">GOFF_B</text>
<text x="378.1" y="128.3" transform="rotate(-90 378.1 128.3)">GOFF_B</text>
<text x="36.5" y="172.7" transform="rotate(-90 36.5 172.7)">GOFF_B</text>
<text x="55.5" y="172.7" transform="rotate(-90 55.5 172.7)">GOFF_B</text>
</g>
<g font-size="1.8" fill="#006464">
<text x="319.4" y="64.4">D13</text>
<text x="365.1" y="64.4">D14</text>
<text x="318.1" y="69.4">B560C</text>
<text x="363.8" y="69.4">B560C</text>
<text x="55.2" y="74.5">U12</text>
<text x="90.1" y="77.1">C30</text>
<text x="109.2" y="77.1">C31</text>
<text x="130.4" y="77.5" transform="rotate(-90 130.4 77.5)">10</text>
<text x="149.5" y="77.5" transform="rotate(-90 149.5 77.5)">10</text>
<text x="58" y="81.8" transform="rotate(-90 58 81.8)">VDD</text>
<text x="90.8" y="82.1">1u</text>
<text x="108.6" y="82.1">100n</text>
<text x="132.4" y="78.1" transform="rotate(-90 132.4 78.1)">R36</text>
<text x="151.5" y="78.1" transform="rotate(-90 151.5 78.1)">R37</text>
<text x="181.7" y="82.1">MJB44H11</text>
<text x="185.3" y="79.6">Q4</text>
<text x="215.9" y="82.1">MJB44H11</text>
<text x="219.6" y="79.6">Q5</text>
<text x="251.5" y="82.1">MJB45H11</text>
<text x="255.2" y="79.6">Q6</text>
<text x="287.1" y="82.1">MJB45H11</text>
<text x="290.7" y="79.6">Q7</text>
<text x="51.3" y="88.5">EN</text>
<text x="51.3" y="86">IN</text>
<text x="57.8" y="86">OUTH</text>
<text x="58.1" y="88.5">OUTL</text>
<text x="58" y="92.2" transform="rotate(-90 58 92.2)">GND</text>
<text x="49.6" y="97.4">UCC27531DBVR</text>
<text x="47.6" y="119">D15</text>
<text x="94.6" y="119">D16</text>
<text x="46.3" y="124.1">B560C</text>
<text x="93.3" y="124.1">B560C</text>
<text x="130.4" y="135.9" transform="rotate(-90 130.4 135.9)">10</text>
<text x="132.4" y="136.6" transform="rotate(-90 132.4 136.6)">R38</text>
<text x="149.5" y="135.9" transform="rotate(-90 149.5 135.9)">10</text>
<text x="151.5" y="136.6" transform="rotate(-90 151.5 136.6)">R39</text>
<text x="169.8" y="135.9" transform="rotate(-90 169.8 135.9)">10</text>
<text x="171.8" y="136.6" transform="rotate(-90 171.8 136.6)">R40</text>
<text x="188.8" y="135.9" transform="rotate(-90 188.8 135.9)">10</text>
<text x="190.9" y="136.6" transform="rotate(-90 190.9 136.6)">R41</text>
<text x="207.9" y="135.9" transform="rotate(-90 207.9 135.9)">10</text>
<text x="209.9" y="136.6" transform="rotate(-90 209.9 136.6)">R42</text>
<text x="226.9" y="135.9" transform="rotate(-90 226.9 135.9)">10</text>
<text x="229" y="136.6" transform="rotate(-90 229 136.6)">R43</text>
<text x="246" y="135.9" transform="rotate(-90 246 135.9)">10</text>
<text x="248" y="136.6" transform="rotate(-90 248 136.6)">R44</text>
<text x="265" y="135.9" transform="rotate(-90 265 135.9)">10</text>
<text x="267.1" y="136.6" transform="rotate(-90 267.1 136.6)">R45</text>
<text x="284.1" y="135.9" transform="rotate(-90 284.1 135.9)">10</text>
<text x="286.1" y="136.6" transform="rotate(-90 286.1 136.6)">R46</text>
<text x="303.1" y="135.9" transform="rotate(-90 303.1 135.9)">10</text>
<text x="305.2" y="136.6" transform="rotate(-90 305.2 136.6)">R47</text>
<text x="322.2" y="135.9" transform="rotate(-90 322.2 135.9)">10</text>
<text x="324.2" y="136.6" transform="rotate(-90 324.2 136.6)">R48</text>
<text x="341.2" y="135.9" transform="rotate(-90 341.2 135.9)">10</text>
<text x="343.3" y="136.6" transform="rotate(-90 343.3 136.6)">R49</text>
<text x="360.3" y="135.9" transform="rotate(-90 360.3 135.9)">10</text>
<text x="362.3" y="136.6" transform="rotate(-90 362.3 136.6)">R50</text>
<text x="379.3" y="135.9" transform="rotate(-90 379.3 135.9)">10</text>
<text x="381.4" y="136.6" transform="rotate(-90 381.4 136.6)">R51</text>
<text x="83.2" y="167.2">B360B</text>
<text x="84.4" y="162.2">D17</text>
<text x="127.6" y="167.2">B360B</text>
<text x="128.9" y="162.2">D18</text>
<text x="169.1" y="167.2">SMBJ18CA</text>
<text x="172" y="162.2">D19</text>
<text x="206.6" y="178.4" transform="rotate(-90 206.6 178.4)">10k</text>
<text x="208.6" y="178.5" transform="rotate(-90 208.6 178.5)">R54</text>
<text x="262.8" y="174.9">C34</text>
<text x="262.9" y="179.9">10u</text>
<text x="281.9" y="174.9">C35</text>
<text x="282" y="179.9">10u</text>
<text x="300.9" y="174.9">C36</text>
<text x="301" y="179.9">10u</text>
<text x="320" y="174.9">C37</text>
<text x="320.1" y="179.9">10u</text>
<text x="339" y="176.1">C38</text>
<text x="358.1" y="176.1">C39</text>
<text x="377.1" y="176.1">C40</text>
<text x="37.7" y="180.4" transform="rotate(-90 37.7 180.4)">10</text>
<text x="39.7" y="181" transform="rotate(-90 39.7 181)">R52</text>
<text x="56.7" y="180.4" transform="rotate(-90 56.7 180.4)">10</text>
<text x="58.8" y="181" transform="rotate(-90 58.8 181)">R53</text>
<text x="339.1" y="181.2">10u</text>
<text x="358.2" y="181.2">10u</text>
<text x="377.2" y="181.2">10u</text>
<text x="35.5" y="219.3">C41</text>
<text x="35.6" y="224.4">10u</text>
</g>
<g font-size="1.8" fill="#a90000">
<text x="56.9" y="76.9" transform="rotate(-90 56.9 76.9)">3</text>
<text x="186.1" y="76.9" transform="rotate(-90 186.1 76.9)">2</text>
<text x="220.4" y="76.9" transform="rotate(-90 220.4 76.9)">2</text>
<text x="256" y="76.9" transform="rotate(-90 256 76.9)">2</text>
<text x="291.5" y="76.9" transform="rotate(-90 291.5 76.9)">2</text>
<text x="178.7" y="82">1</text>
<text x="213" y="82">1</text>
<text x="248.5" y="82">1</text>
<text x="284.1" y="82">1</text>
<text x="48.8" y="87.4">1</text>
<text x="48.8" y="84.8">2</text>
<text x="64.1" y="87.4">5</text>
<text x="64.1" y="84.8">6</text>
<text x="186.1" y="84.5" transform="rotate(-90 186.1 84.5)">3</text>
<text x="220.4" y="84.5" transform="rotate(-90 220.4 84.5)">3</text>
<text x="256" y="84.5" transform="rotate(-90 256 84.5)">3</text>
<text x="291.5" y="84.5" transform="rotate(-90 291.5 84.5)">3</text>
<text x="56.9" y="94.7" transform="rotate(-90 56.9 94.7)">4</text>
</g>
<g font-size="1.8" fill="#939391">
<text x="222.9" y="179.9">100n</text>
<text x="223.5" y="174.9">C32</text>
<text x="242" y="179.9">100n</text>
<text x="242.5" y="174.9">C33</text>
</g>
</svg>
